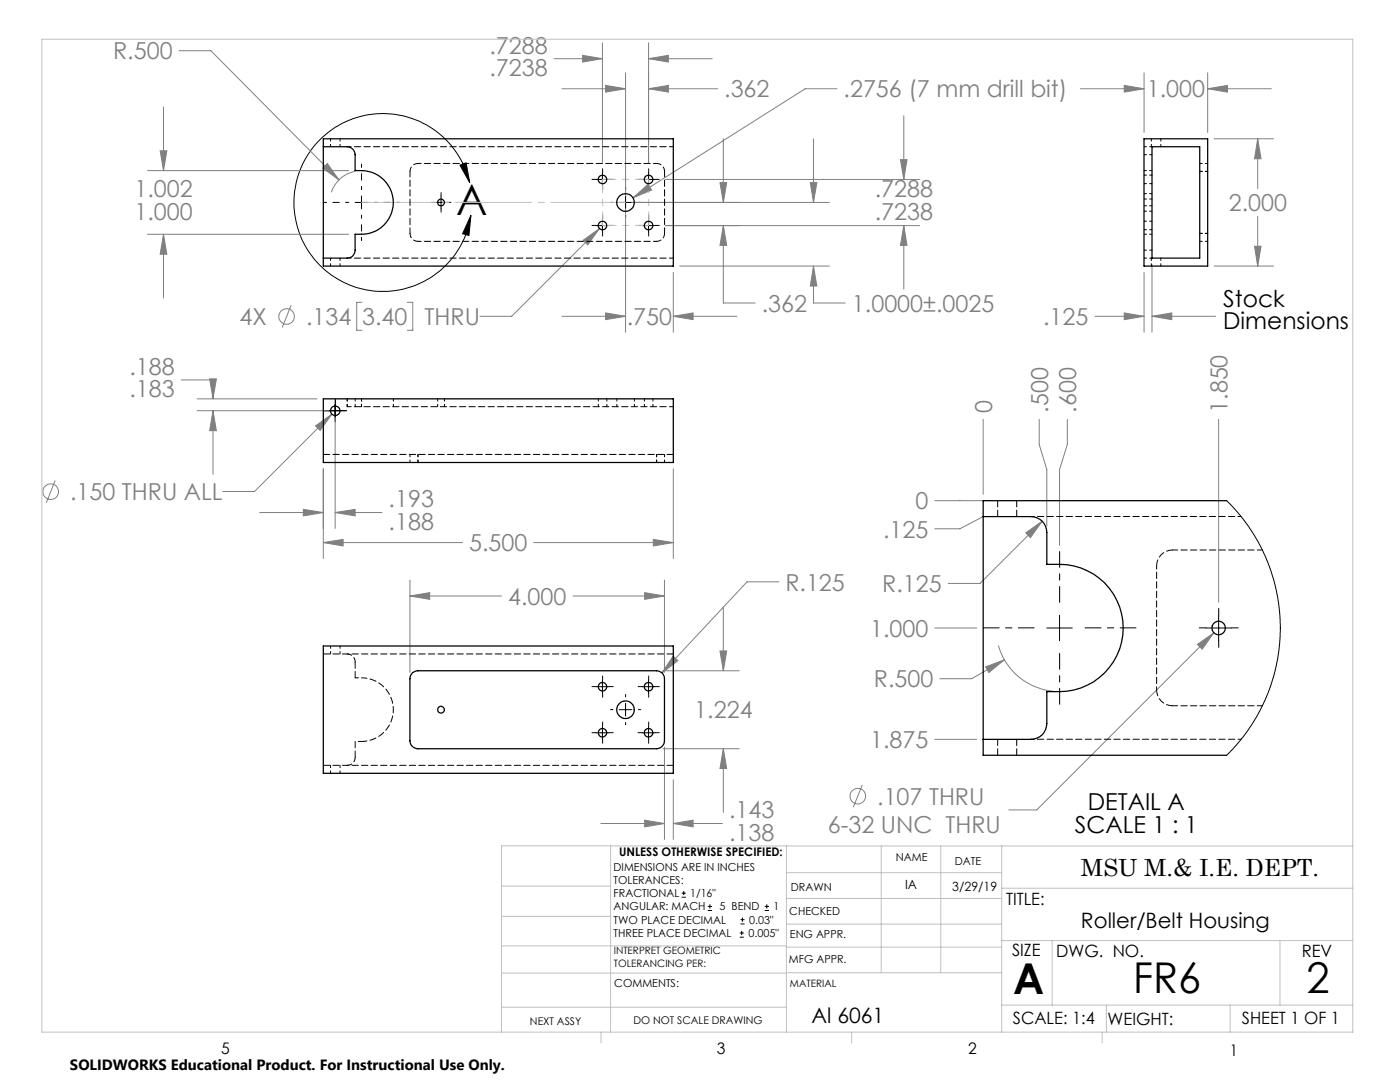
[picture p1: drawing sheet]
<svg xmlns="http://www.w3.org/2000/svg" width="279mm" height="216mm" viewBox="0 0 279 216" stroke-linecap="round" stroke-linejoin="round" font-family="sans-serif">
<g fill="none" stroke="#808080" stroke-width=".2">
<path d="M35.7 10.1h6.4l25.6 25.8M110.6 11.7h9.6M112.1 17.7h12.7M116.3 11l3.9 .7-3.9 .7zM120.2 8.5v23.9M120.9 17l3.9 .7-3.9 .7zM124.8 14.5v24.6M129.4 17.7l4-.7v1.4zM129.4 11.7l4-.7v1.4zM129.4 8.5v23.9M129.4 17.7h13.8M129.4 11.7h12.7"/>
<path d="M167 17.7h-6.3l-34.4 21.8M215.6 17.7h12.7M224.4 17l3.9 .7-3.9 .7zM228.3 14.5v11.9M241 17.7h12.7M241 14.5v11.9M241 17.7l4-.7v1.4zM29.5 34h40.1M32 30.1h1.3l-.7 3.9zM32.6 21.3v12.7M65.3 32.6l2.4 3.3-3.3-2.4zM70.9 34.2a6.3 6.3 0 0 0-4.8 4.2"/>
<path d="M126.3 39.5l3-2.7 .7 1.1zM132.8 35.8h50.8M143.7 36.4h1.3l-.6 4zM144.4 27.7v12.7M161.7 36.4h1.3l-.7 4zM162.3 27.7v12.7M179.7 31.9h1.3l-.6 3.9zM180.4 23.1v12.7M242.3 27.7h11.9M251 27.7l.7 4h-1.3zM251 27.7v9.9M29.5 46.7h40.1"/>
<path d="M32.6 46.7l.7 4h-1.3zM32.6 46.7v12.7M116.4 47.9l3.2-2.3-2.3 3.3zM119.6 45.6l-17.5 17.5h-6.3M124.8 41.7v24.6M126.1 40.4h39.4M132.8 45h50.8M134.4 54.4v11.9M135.6 53.1h29.9M144.4 45v15.5h6.3M144.4 45l.6 4h-1.3zM162.3 53.1v7.4h6.4"/>
<path d="M162.3 53.1l.7 4h-1.3zM180.4 45l.6 4h-1.3zM180.4 45v12.7M228.3 54.4v11.9M229.9 52.8v13.5M242.3 53.1h11.9M250.4 49.1h1.3l-.7 4zM251 43.2v9.9M36.2 75.8h6.3v3.8M39.3 79.6h24M41.8 75.6h1.4l-.7 4zM58.1 60.9l-1.8 4.5"/>
<path d="M72.2 60.3h-1v5.6h1M81.3 60.3h1.1v5.6h-1.1M112.1 63.1h12.7M120.9 62.4l3.9 .7-3.9 .7zM134.4 63.1l3.9-.7v1.4zM134.4 63.1h12.7M218.5 63.1h9.8M224.4 62.4l3.9 .7-3.9 .7zM229.9 63.1h12.7M229.9 63.1l4-.7v1.4zM11 95.9l-1.8 4.4M39.3 82h26.3"/>
<path d="M42.5 82l.7 3.9h-1.4zM42.5 82v12.7M63 85l3.2-2.3-2.3 3.2zM64.5 93.6v17.8M66.2 82.7l-15.4 15.4h-6.3M66.9 83.2v22.2M134.4 93.6v17.8M186.5 99.9h9.7M196.2 83.7v14.9M207.4 83.7v5l1.5 5v11.3M213 83.7v5l-1.5 5v15.1M243.2 83.7v36.5"/>
<path d="M51.8 102.3h12.7M60.5 101.6l4 .7-4 .6zM64.5 108.3l4-.7v1.3zM64.5 108.3h27.8M66.9 102.3l4-.7v1.3zM66.9 102.3h9.3M81.8 118.9l4-.6v1.3zM81.8 115.7v18.5M81.8 118.9h18.3M106.5 108.3h27.9M114.3 118.9h18.3M128.7 118.3l3.9 .6-3.9 .7z"/>
<path d="M130.4 107.6l4 .7-4 .6zM132.6 115.7v18.5M155.4 116.1h-6.3l-17 18.2M196.2 103.1l-4.6 2.4h-5.1M204.7 106.3l3.3-2.3-2.4 3.3zM208 104l-12.4 12.4h-6.4M132.3 133.8h15.2M134.3 130.9l1 .9-3.2 2.5zM143.7 129.9h1.3l-.6 3.9zM144.4 121.1v12.7M186.5 125.3h8.4M196.7 133.1l3.7-1.4-3.1 2.5z"/>
<path d="M199.2 128.8a12.7 12.7 0 0 0 11 9.1M200.4 131.7l-6.5 3.7h-6.3M239 128.6l3.3-2.3-2.4 3.2zM242.3 126.3l-35.4 35.3h-5.6M132.3 149.4h15.2M132.6 149.1v18.4M134.4 155.6v11.9M144.4 149.4v12.7M144.4 149.4l.6 4h-1.3zM172.1 156.6l-1.8 4.5M186.5 147.5h8.4M119.9 164.3h12.7"/>
<path d="M128.7 163.7l3.9 .6-3.9 .7zM134.4 164.3l3.9-.6v1.3zM134.4 164.3h9.8"/>
<circle cx="57.2" cy="63.2" r="1.55"/>
<circle cx="10.1" cy="98.1" r="1.55"/>
<circle cx="171.2" cy="158.9" r="1.56"/>
</g>
<g fill="none" stroke="#000" stroke-width=".2">
<path d="M72.1 39.1v2.6M88 39.1v2.6M91.8 32.9l1.2-.4 .7 3.9zM93.7 36.4a17.8 17.8 0 0 0-27.7-10.5 17.8 17.8 0 0 0 1.2 29.6 17.8 17.8 0 0 0 26.8-12.5M119 35.8h2.5M120.2 34.5v2.6M124.8 39.1v2.6M128.2 35.8h2.5M129.4 34.5v2.6M70.9 40.4h2.5M86.7 40.4h2.6M94 43l-.4 4-1.3-.4z"/>
<path d="M119 45h2.5M120.2 43.7v2.6M123.6 40.4h2.5M128.2 45h2.5M129.4 43.7v2.6M65.6 82h2.6M66.9 80.7v2.5M119 137h2.5M120.2 135.7v2.6M128.2 137h2.5M129.4 135.7v2.6M208.9 125.3h5.1"/>
<path d="M211.5 122.8v5M240.7 125.3h5M243.2 122.8v5M119 146.2h2.5M120.2 145v2.5M123.6 141.6h2.5M124.8 140.3v2.6M128.2 146.2h2.5M129.4 145v2.5M136 179h.9M136 178.2h.9M136.5 177.8v.8"/>
<path d="M141.3 181.7h.8M141.3 180.9h.8M141.7 180.4v.9M147.6 187h.8M147.6 186.2h.8M147.8 184.4h.8M147.8 183.5h.8M148 185.7v.9M148.2 183.1v.8M152.6 181.7h.9M152.6 180.9h.9M153 180.4v.9"/>
</g>
<g fill="none" stroke="#000" stroke-width=".2" stroke-dasharray="15.2 1.3 1.3 1.3">
<path d="M88 39.1v-.7M119 35.8h-.9M120.3 34.5v-.8M120.3 37.1v.8M121.5 35.8h.9M124.9 37.8v-.4M128.2 35.8h-.9M129.5 34.5v-.8M129.5 37.1v.8M130.7 35.8h.9M86.8 40.4h-.7M88 41.7v.6"/>
<path d="M89.3 40.4h.7M119 45h-.9M120.3 43.7v-.8M120.3 46.3v.8M121.5 45h.9M122.3 40.4h-.5M124.9 42.9v.5M127.4 40.4h.5M128.2 45h-.9M129.5 43.7v-.8M129.5 46.3v.8M130.7 45h.9"/>
<path d="M65.6 82h-.9M66.9 80.7v-1M66.9 83.2v1M68.2 82h.9M119 137h-.9M120.3 135.7v-.8M120.3 138.3v.8M121.5 137h.9M124.9 139.1v-.5M128.2 137h-.9M129.5 135.7v-.8M129.5 138.3v.8"/>
<path d="M130.7 137h.9M240.7 125.3h-1.4M243.2 122.7v-1.3M243.2 127.8v1.4M245.8 125.3h1.3M119 146.2h-.9M120.3 144.9v-.8M120.3 147.5v.8M121.5 146.2h.9M122.3 141.6h-.5M124.9 144.1v.5M127.4 141.6h.5"/>
<path d="M128.2 146.2h-.9M129.5 144.9v-.8M129.5 147.5v.8M130.7 146.2h.9"/>
</g>
<path d="M206.4 125.3h-10.2M211.5 120.2v-10.2M211.5 130.4v10.1M216.6 125.3h10.1" fill="none" stroke="#000" stroke-width=".2" stroke-dasharray="15.2 1.3 1.3 1.3" stroke-dashoffset="12.1"/>
<path d="M72.2 37.8v-5M69.6 40.4h-5.1M72.2 42.9v5.1M74.7 40.4h5.1" fill="none" stroke="#000" stroke-width=".2" stroke-dasharray="15.2 1.3 1.3 1.3" stroke-dashoffset="14.6"/>
<path d="M120.3 35.8h9.2M129.5 35.8v9.2M120.3 45v-9.2M129.5 45h-9.2" fill="none" stroke="#c0c0c0" stroke-width=".2" stroke-dasharray="15.2 1.3 1.3 1.3" stroke-dashoffset="12.5"/>
<path d="M124.9 40.4h-52.7" fill="none" stroke="#c0c0c0" stroke-width=".2" stroke-dasharray="15.2 1.3 1.3 1.3" stroke-dashoffset=".3"/>
<g fill="none" stroke="#c0c0c0" stroke-width=".2">
<path d="M8.4 7.8h261.6v198.2h-261.6zM100.1 176.8h21.7M121.8 168.8v37.2M157 168.8v37.2M157 179.3h42.9M157 174.1h42.9M175.9 168.8v25.3M187.7 168.8v25.3M199.9 177.2h70.1M199.9 168.8v37.2M270 168.8h-169.9v37.2M100.1 194.2h56.9"/>
<path d="M100.1 188.7h56.9M100.1 182.8h21.7M157 194.1h42.9M157 184.4h42.9M157 189h42.9M199.9 187.7h70.1M210 187.7v12.9M255.4 187.7v12.9M100.1 201h56.9M119.9 206v2.1M170 206v2.1M199.9 200.6h70.1"/>
<path d="M220 206v2.1M220.8 200.6v5.4M245.5 200.6v5.4"/>
</g>
<path d="M91.8 32.9l1.2-.4 .7 3.9zM94 43l-.4 4-1.3-.4z" fill="#000"/>
<path d="M41.8 75.6h1.4l-.7 4zM42.5 82l.7 3.9h-1.4zM60.5 101.6l4 .7-4 .6zM66.9 102.3l4-.7v1.3zM130.4 107.6l4 .7-4 .6zM64.5 108.3l4-.7v1.3zM63 85l.9 .9 2.3-3.2zM81.8 118.9l4-.6v1.3zM128.7 118.3l3.9 .6-3.9 .7zM134.3 130.9l-2.2 3.4 3.2-2.5zM128.7 163.7l3.9 .6-3.9 .7zM134.4 164.3l3.9-.6v1.3zM143.7 129.9h1.3l-.6 3.9zM144.4 149.4l.6 4h-1.3zM65.3 32.6l-.9 .9 3.3 2.4zM162.3 53.1l.7 4h-1.3zM161.7 36.4h1.3l-.7 4zM120.9 17l3.9 .7-3.9 .7zM129.4 17.7l4-.7v1.4zM116.3 11l3.9 .7-3.9 .7zM129.4 11.7l4-.7v1.4zM120.9 62.4l3.9 .7-3.9 .7zM134.4 63.1l3.9-.7v1.4zM144.4 45l.6 4h-1.3zM143.7 36.4h1.3l-.6 4zM179.7 31.9h1.3l-.6 3.9zM180.4 45l.6 4h-1.3zM126.3 39.5l3.7-1.6-.7-1.1zM32.6 46.7l.7 4h-1.3zM32 30.1h1.3l-.7 3.9zM116.4 47.9l.9 1 2.3-3.3zM204.7 106.3l.9 1 2.4-3.3zM196.7 133.1l.6 1.1 3.1-2.5zM239 128.6l.9 .9 2.4-3.2zM241 17.7l4-.7v1.4zM224.4 17l3.9 .7-3.9 .7zM250.4 49.1h1.3l-.7 4zM251 27.7l.7 4h-1.3zM224.4 62.4l3.9 .7-3.9 .7zM229.9 63.1l4-.7v1.4z" fill="#808080"/>
<g fill="none" stroke="#000" stroke-width=".25">
<path d="M64.5 29.3h4.8a1.63 1.63 0 0 1 1.6 1.6v3.1a6.5 6.5 0 0 1 6.6 3.1 6.5 6.5 0 0 1-.4 7.3 6.6 6.6 0 0 1-6.2 2.3v3.2a1.57 1.57 0 0 1-1.6 1.6h-4.8M64.5 27.7h69.9v25.4h-69.9zM228.3 27.7h12.7v25.4h-12.7zM229.9 29.3h9.5v22.2h-9.5zM64.5 79.6h69.9v12.7h-69.9zM244.8 99.9h-48.6v50.8h48.6M196.2 103.1h9.5a3.1 3.1 0 0 1 3.2 3.2v6.3a14.7 14.7 0 0 1 9.3 1.9 12.7 12.7 0 0 1 5.5 14.3 12.7 12.7 0 0 1-12.2 9.2h-2.6v6.4a3.1 3.1 0 0 1-3.2 3.1h-9.5M64.5 128.9h69.9v25.4h-69.9zM82.3 134.3l1.1-.5h47.6a1.57 1.57 0 0 1 1.6 1.6v12.4a1.63 1.63 0 0 1-1.6 1.6h-47.6a1.63 1.63 0 0 1-1.6-1.6v-12.4l.1-.6z"/>
<circle cx="120.2" cy="35.8" r=".86"/>
<circle cx="129.4" cy="35.8" r=".85"/>
<circle cx="88" cy="40.4" r=".67"/>
<circle cx="120.2" cy="45" r=".86"/>
<circle cx="124.8" cy="40.4" r="1.76"/>
<circle cx="129.4" cy="45" r=".85"/>
<circle cx="66.9" cy="82" r=".95"/>
<circle cx="120.2" cy="137" r=".86"/>
<circle cx="129.4" cy="137" r=".85"/>
<circle cx="243.2" cy="125.3" r="1.35"/>
<circle cx="88" cy="141.6" r=".68"/>
<circle cx="120.2" cy="146.2" r=".86"/>
<circle cx="124.8" cy="141.6" r="1.75"/>
<circle cx="129.4" cy="146.2" r=".85"/>
</g>
<path d="M134.4 90.7h-69.9M199.1 99.9v3.2M202.9 103.1v-3.2M70.9 132.1v3.2M134.4 130.5h-69.9M70.9 148v3.1M134.4 152.7h-69.9M199.1 147.5v3.2M202.9 150.7v-3.2" fill="none" stroke="#000" stroke-width=".2" stroke-dasharray="1.3 .6"/>
<path d="M134.4 29.3h-65.1M134.4 51.5h-65.1M134.4 81.2h-65.1" fill="none" stroke="#000" stroke-width=".2" stroke-dasharray="1.3 .6" stroke-dashoffset=".5"/>
<g fill="none" stroke="#000" stroke-width=".2" stroke-dasharray="1.3 .6" stroke-dashoffset=".8">
<path d="M66 27.7v1.6M67.9 29.3v-1.6M228.3 30.9h1.6M228.3 36.6h1.6M229.8 27.7v1.6M229.9 34h-1.6M229.9 29.3h-1.6M229.9 34.9h-1.6M229.9 38.6h-1.6M229.9 39.7h-1.6M231.7 29.3v-1.6M239.4 32.6h1.6"/>
<path d="M239.4 34.2h1.6M66 51.5v1.6M67.9 53.1v-1.6M228.3 51.5h1.6M228.3 45.8h1.6M228.3 42.1h1.6M228.3 41.1h1.6M229.8 51.5v1.6M229.9 46.7h-1.6M229.9 49.9h-1.6M229.9 44.1h-1.6M231.7 53.1v-1.6"/>
<path d="M239.4 48.2h1.6M239.4 46.6h1.6M69.3 79.6v1.6M87.4 79.6v1.6M119.4 79.6v1.6M123.1 79.6v1.6M128.6 79.6v1.6M69.3 81.2v-1.6M70.9 81.2v-1.6M72.2 81.2v-1.6M78.5 81.2v-1.6M81.8 90.7v1.6"/>
<path d="M83.4 90.7v1.6M88.7 81.2v-1.6M121.1 81.2v-1.6M126.6 81.2v-1.6M130.3 81.2v-1.6M131 90.7v1.6M132.6 90.7v1.6M66 128.9v1.6M67.9 130.5v-1.6M66 152.7v1.6M67.9 154.3v-1.6"/>
</g>
<path d="M83.4 32.6h47.6M131 48.2h-47.6M247.7 103.1h-41.9M70.9 135.3h1.3M72.2 148h-1.3M247.7 147.5h-41.9" fill="none" stroke="#000" stroke-width=".2" stroke-dasharray="1.3 .6" stroke-dashoffset=".6"/>
<path d="M132.6 34.2v12.4M81.8 46.6v-12.4M234 109.7h17.9M72.2 135.3a6.4 6.4 0 0 1 6.3 6.3 6.4 6.4 0 0 1-6.3 6.4M251.9 140.8h-17.9" fill="none" stroke="#000" stroke-width=".2" stroke-dasharray="1.3 .6" stroke-dashoffset=".2"/>
<path d="M81.8 34.2a1.59 1.59 0 0 1 1.6-1.6M131 32.6a1.59 1.59 0 0 1 1.6 1.6M83.4 48.2a1.59 1.59 0 0 1-1.6-1.6M132.6 46.6a1.59 1.59 0 0 1-1.6 1.6M69.3 130.5a1.59 1.59 0 0 1 1.6 1.6M70.9 151.1a1.59 1.59 0 0 1-1.6 1.6" fill="none" stroke="#000" stroke-width=".2" stroke-dasharray="1.3 .6" stroke-dashoffset=".3"/>
<path d="M244.8 99.9l2.2 2.3 2.2 2.8 1.8 3 1.6 3.2 .9 2.4 1.2 4.1 .5 3.1 .3 3.7-.1 3.7-.4 3.3-.7 3.1-1.4 4.1-1.5 3.2-1.7 2.8-2.2 3.1-2.7 2.9" fill="none" stroke="#000" stroke-width=".2"/>
<path d="M230.8 112.9a3.2 3.2 0 0 1 3.2-3.2M234 140.8a3.2 3.2 0 0 1-3.2-3.1" fill="none" stroke="#000" stroke-width=".2" stroke-dasharray="1.3 .6" stroke-dashoffset=".1"/>
<path d="M230.8 137.7v-24.8" fill="none" stroke="#000" stroke-width=".2" stroke-dasharray="1.3 .6" stroke-dashoffset=".7"/>
<g font-size="8.5">
<text x="91.1" y="42.8">A</text>
<text x="202.2" y="198.3">A</text>
<text x="226.1" y="198.1">FR6</text>
<text x="260.8" y="198.1">2</text>
</g>
<g font-size="4.7" fill="#808080">
<text x="22.6" y="11.9">R.500</text>
<text x="97.7" y="10.7">.7288</text>
<text x="97.7" y="15.2">.7238</text>
<text x="144.5" y="19.5">.362</text>
<text x="168.4" y="19.5">.2756 (7 mm drill bit)</text>
<text x="228.9" y="19.5">1.000</text>
<text x="26.8" y="39.4">1.002</text>
<text x="174.6" y="39.4">.7288</text>
<text x="26.8" y="43.9">1.000</text>
<text x="174.6" y="43.9">.7238</text>
<text x="245.2" y="42.2">2.000</text>
<text x="47.8" y="64.9">4X</text>
<text x="61.1" y="64.9">.134</text>
<text x="72.3" y="64.9">3.40</text>
<text x="84.7" y="64.9">THRU</text>
<text x="125.1" y="64.9">.750</text>
<text x="152" y="62.2">.362</text>
<text x="170" y="62.2">1.0000±.0025</text>
<text x="208.2" y="64.8">.125</text>
<text x="25.8" y="74.8">.188</text>
<text x="25.8" y="79.3">.183</text>
<text x="198" y="82.4" transform="rotate(-90 198 82.4)">0</text>
<text x="209.2" y="82.4" transform="rotate(-90 209.2 82.4)">.500</text>
<text x="214.8" y="82.4" transform="rotate(-90 214.8 82.4)">.600</text>
<text x="245" y="82.4" transform="rotate(-90 245 82.4)">1.850</text>
<text x="14" y="99.8">.150 THRU ALL</text>
<text x="77.6" y="101.2">.193</text>
<text x="182.7" y="101.6">0</text>
<text x="77.6" y="105.8">.188</text>
<text x="176.2" y="107.3">.125</text>
<text x="93.6" y="110">5.500</text>
<text x="156.7" y="117.8">R.125</text>
<text x="176.1" y="118.2">R.125</text>
<text x="101.4" y="120.7">4.000</text>
<text x="173.7" y="127.1">1.000</text>
<text x="174.4" y="137.2">R.500</text>
<text x="138.6" y="143.4">1.224</text>
<text x="173.7" y="149.3">1.875</text>
<text x="175.1" y="160.6">.107 THRU</text>
<text x="145.5" y="163.3">.143</text>
<text x="145.5" y="167.8">.138</text>
<text x="165.2" y="166.2">6-32 UNC THRU</text>
</g>
<g font-size="4.7">
<text x="244.1" y="61.2">Stock</text>
<text x="244.1" y="65.7">Dimensions</text>
<text x="217.1" y="161.6">DETAIL A</text>
<text x="214.5" y="166.1">SCALE 1 : 1</text>
<text x="215.7" y="174.7">MSU M.&amp; I.E. DEPT.</text>
</g>
<g font-size="4.2">
<text x="215.7" y="185.2">Roller/Belt Housing</text>
<text x="162" y="204.2">Al 6061</text>
</g>
<g font-size="3.4">
<text x="200.8" y="180.5">TITLE:</text>
<text x="202" y="190.8">SIZE</text>
<text x="210.8" y="190.9">DWG. NO.</text>
<text x="259.8" y="191">REV</text>
<text x="202.1" y="204.4">SCALE: 1:4</text>
<text x="221" y="204.5">WEIGHT:</text>
<text x="247.8" y="204.4">SHEET 1 OF 1</text>
</g>
<g font-size="3.2">
<text x="44.2" y="210.4">5</text>
<text x="143.1" y="210.4">3</text>
<text x="193.2" y="210.3">2</text>
<text x="245.4" y="210.6">1</text>
</g>
<text font-size="3" x="14" y="213.5">SOLIDWORKS Educational Product. For Instructional Use Only.</text>
<g font-size="2.5">
<text x="180.6" y="177.3">IA</text>
<text x="190.1" y="177.8">3/29/19</text>
</g>
<text font-size="2.4" x="123.6" y="170.8">UNLESS OTHERWISE SPECIFIED:</text>
<g font-size="2.2">
<text x="122.5" y="173.7">DIMENSIONS ARE IN INCHES</text>
<text x="178.8" y="171.8">NAME</text>
<text x="190.6" y="172.5">DATE</text>
<text x="122.5" y="176.4">TOLERANCES:</text>
<text x="122.5" y="179">FRACTIONAL</text>
<text x="137.8" y="179">1/16&quot;</text>
<text x="157.8" y="177.8">DRAWN</text>
<text x="122.5" y="184.3">TWO PLACE DECIMAL</text>
<text x="122.5" y="181.7">ANGULAR: MACH</text>
<text x="143.6" y="181.7">5 BEND</text>
<text x="149.5" y="184.3">0.03&quot;</text>
<text x="154.4" y="181.7">1</text>
<text x="157.5" y="182.5">CHECKED</text>
<text x="122.5" y="187">THREE PLACE DECIMAL</text>
<text x="149.4" y="187">0.005&quot;</text>
<text x="157.6" y="187.2">ENG APPR.</text>
<text x="122.6" y="197">COMMENTS:</text>
<text x="157.4" y="192.2">MFG APPR.</text>
</g>
<g font-size="2.1">
<text x="105.8" y="204.5">NEXT ASSY</text>
<text x="126.4" y="204.3">DO NOT SCALE DRAWING</text>
</g>
<g font-size="2">
<text x="122.5" y="190.4">INTERPRET GEOMETRIC</text>
<text x="122.5" y="192.9">TOLERANCING PER:</text>
<text x="157.7" y="197">MATERIAL</text>
</g>
</svg>
